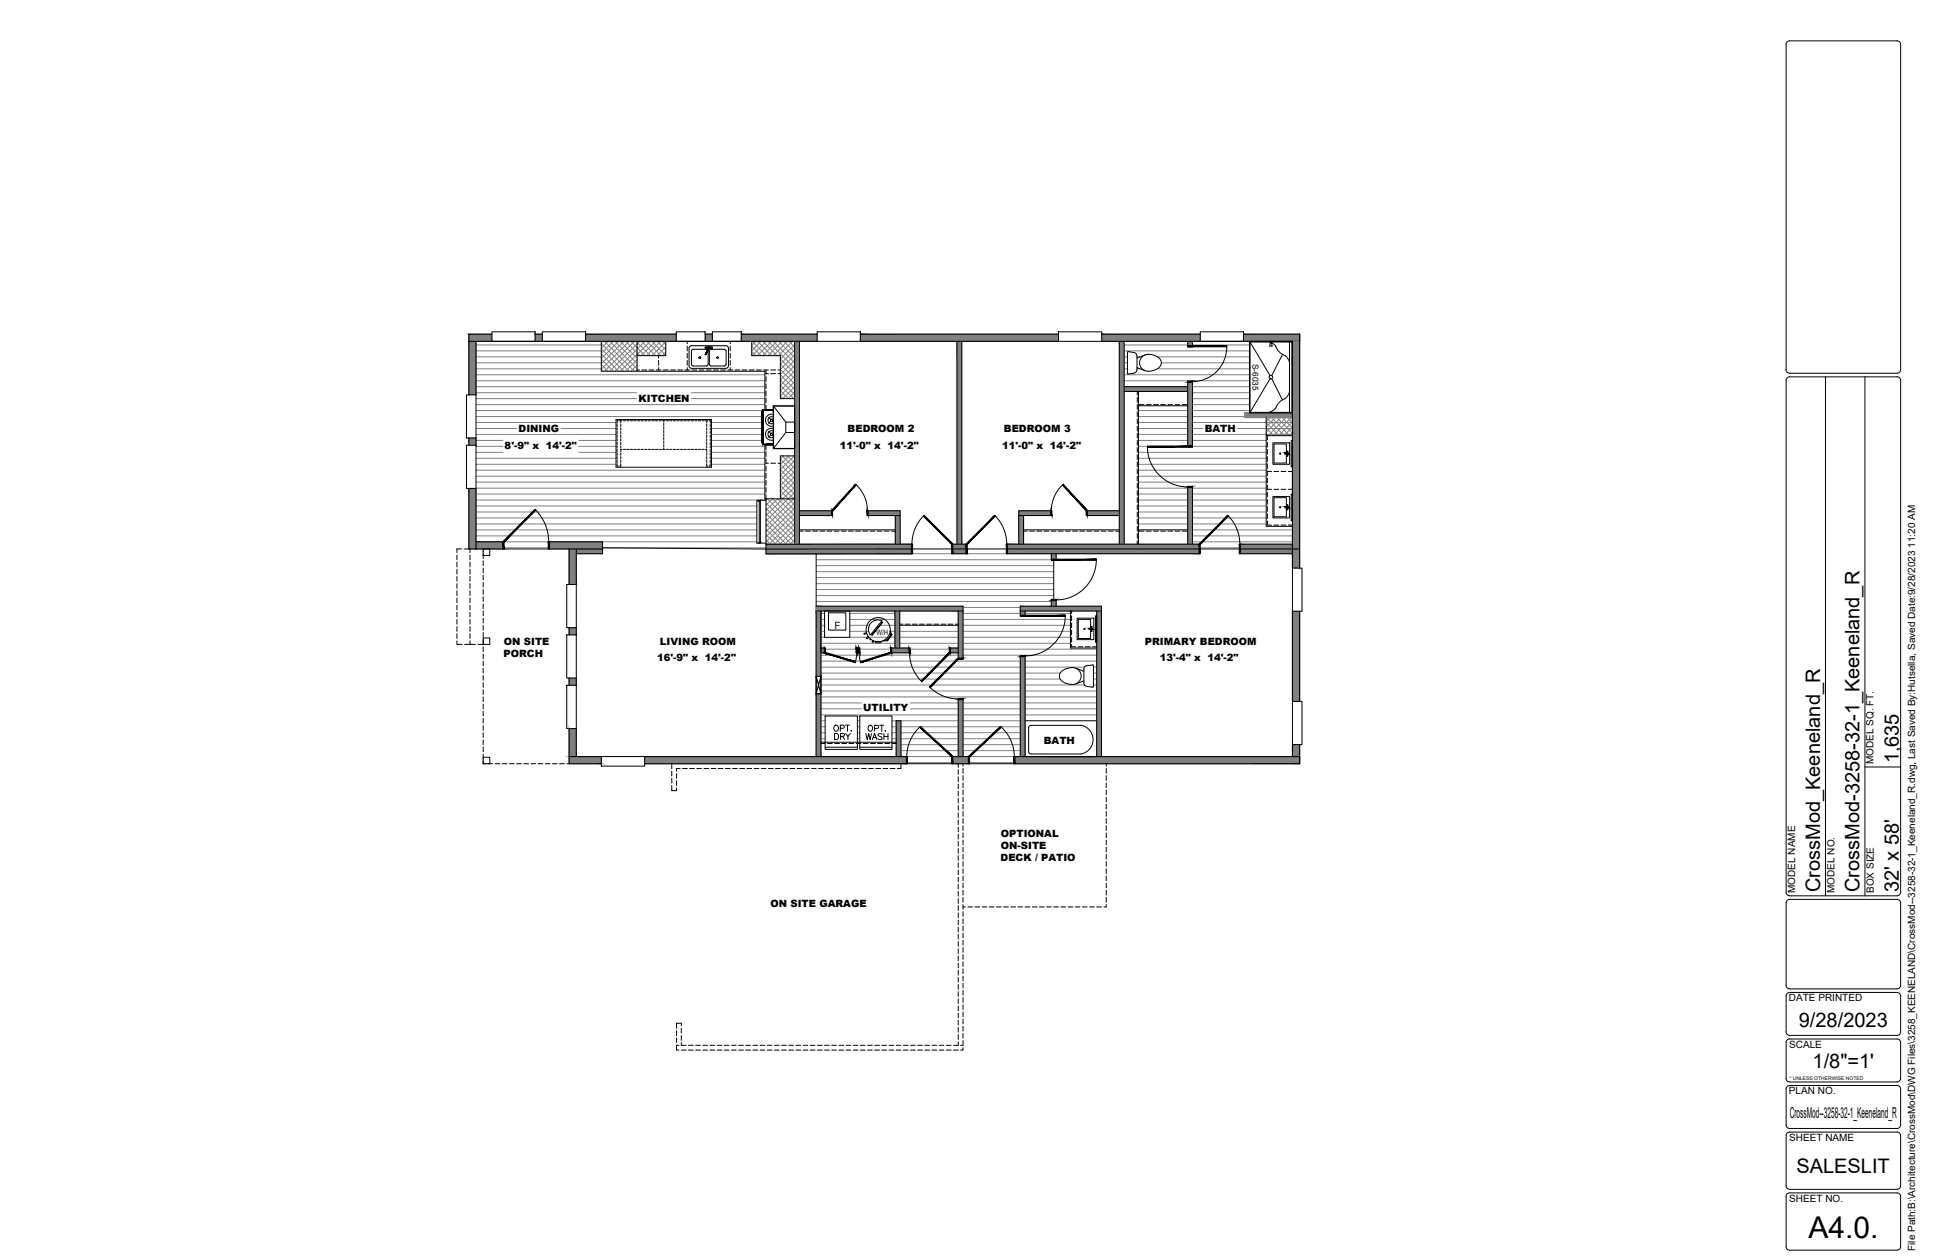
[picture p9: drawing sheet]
<svg xmlns="http://www.w3.org/2000/svg" width="432mm" height="279mm" viewBox="0 0 432 279" stroke-linecap="round" stroke-linejoin="round" font-family="sans-serif">
<!-- layer: CAB -->
<g fill="none" stroke="#000" stroke-width=".22">
<path d="M133.3 75.7v6.6h7.9v-6.6M146 78.9v.5M146 79.9v1.1M147.6 75.7v3.2h-6.4M152.3 75.7v.5M152.3 76.8v1M152.3 78.3v1.1M152.3 79.9v1.1M161.9 75.7v.5M161.9 76.8v1M161.9 78.3v1.1M161.9 79.9v1.1"/>
<path d="M166.6 75.7v3.2h6.4v9.5h3.1M136.5 93h21.2v10.6h-21.2zM136.8 94.1v.5M136.8 94.9v.5M136.8 95.7v.5M136.8 96.5v.5M136.8 97.3v.5M136.8 98.1v.5M136.8 98.8v.6M136.8 99.7v.5M137.1 93.3h-.3v.5M137.3 93.3h.6"/>
<path d="M137.6 93.3v.5M137.6 94.1v.5M137.6 94.9v.5M137.6 95.7v.5M137.6 96.5v.5M137.6 97.3v.5M137.6 98.1v.5M137.6 98.8v.6M137.9 99.7h-.3v.5M138.1 99.7h.6M138.1 93.3h.6M138.9 99.7h.5"/>
<path d="M138.9 93.3h.5M139.7 99.7h.6M139.7 93.3h.6M140.5 99.7h.5M140.5 93.3h.5M141.2 82.3h28.3v8.5h1.9M141.2 82h.6M141.3 99.7h.5M141.3 93.3h.5M142.1 99.7h.5M142.1 93.3h.5M142.3 82h1"/>
<path d="M142.9 99.7h.5M142.9 93.3h.5M143.7 99.7h.5M143.7 93.3h.5M143.9 82h1M144.5 99.7h.5M144.5 93.3h.5M145.3 99.7h.5M145.3 93.3h.5M145.5 82h1M146 81.5v.5M146.1 99.7h.5"/>
<path d="M146.1 93.3h.5M146.9 99.7h.5M146.9 93.3h.5M147 82h1.1M147.1 93.3v.3M147.1 93.8v.6M147.1 94.6v.5M147.1 95.4v.5M147.1 96.2v.5M147.1 97v.5M147.1 97.8v.5M147.1 98.6v.5"/>
<path d="M147.1 99.4v.3M147.7 99.7h.5M147.7 93.3h.5M148.4 99.7h.6M148.4 93.3h.6M148.6 82h1.1M149.2 99.7h.6M149.2 93.3h.6M150 99.7h.6M150 93.3h.6M150.2 82h1.1M150.8 99.7h.6"/>
<path d="M150.8 93.3h.6M151.6 99.7h.5M151.6 93.3h.5M151.8 82h1.1M152.3 81.5v.5M152.4 99.7h.6M152.4 93.3h.6M153.2 99.7h.5M153.2 93.3h.5M153.4 82h1.1M154 99.7h.5M154 93.3h.5"/>
<path d="M154.8 99.7h.5M154.8 93.3h.5M155 82h1M155.6 99.7h.5M155.6 93.3h.5M156.4 99.7h.3v.5M156.4 93.3h.3M156.6 82h1M156.7 94.1v.5M156.7 94.9v.5M156.7 95.7v.5M156.7 96.5v.5"/>
<path d="M156.7 97.3v.5M156.7 98.1v.5M156.7 98.8v.6M156.9 93.3h-.2v.5M157.2 93.3h.2v.5M157.4 94.1v.5M157.4 94.9v.5M157.4 95.7v.5M157.4 96.5v.5M157.4 97.3v.5M157.4 98.1v.5M157.4 98.8v.6"/>
<path d="M157.4 99.7v.5M158.2 82h1M159.7 82h1.1M161.3 82h1.1M161.9 81.5v.5M162.9 82h1.1M164.5 82h1.1M166.1 82h1.1M167.7 82h1M169.3 82h1M169.8 82.8h.5M169.8 82v1"/>
<path d="M169.8 83.5v1.1M169.8 85.1v1.1M169.8 86.7v1.1M169.8 88.3v1M169.8 89.9v.9M169.8 98.7v1M170.9 82h1M170.9 82.8h1M171.4 98.7h-1.9v11.9h6.6M172.4 82h.6M172.4 82.8h.6M252.1 86.8v.8"/>
<path d="M252.1 88.1v1.1M252.1 89.7v1.1M252.1 91.3v1.1M252.1 92.9v1.1M252.1 94.5v1M252.1 96.1v1M252.1 97.7v1M252.1 99.3v1M252.3 86.8v33.9M252.3 90h11M252.3 89.7h1.3M254.1 89.7h1.1"/>
<path d="M255.7 89.7h1.1M257.3 89.7h1M258.9 89.7h1M260.5 89.7h1M262 89.7h1.3M280.7 92.6v4h5.8M280.7 96.6v20.1h5.8M280.9 96.6v.9M280.9 98.1v1M280.9 99.7v1M136.8 100.4v.6M136.8 101.2v.6"/>
<path d="M136.8 102v.6M136.8 102.8v.6h.3M137.6 100.4v.6M137.6 101.2v.6M137.6 102v.6M137.6 102.8v.6h-.3M156.7 102.8v.6h.2M156.7 100.4v.6M156.7 101.2v.6M156.7 102v.6M157.4 102.8v.6h-.2M157.4 100.4v.6"/>
<path d="M157.4 101.2v.6M157.4 102v.6M169.8 100.2v1M169.8 101.8v1M169.8 103.4v1M169.8 104.9v1.1M169.8 106.5v1.1M169.8 108.1v1.1M169.8 109.7v11M169.8 102.7h.5M170.9 102.7h1M172.4 102.7h.6"/>
<path d="M176.1 101.1h-3.1v9.5M177.2 117.5h21.3M177.2 117.8h.8M178.6 117.8h1M180.1 117.8h1.1M181.7 117.8h1.1M183.3 117.8h1.1M184.9 117.8h1.1M186.5 117.8h1.1M188.1 117.8h1M189.7 117.8h1M191.3 117.8h1"/>
<path d="M192.8 117.8h1.1M194.4 117.8h1.1M196 117.8h1.1M197.6 117.8h.9M226.9 117.5h21.2M226.9 117.8h.8M228.2 117.8h1.1M229.8 117.8h1.1M231.4 117.8h1.1M233 117.8h1.1M234.6 117.8h1M236.2 117.8h1"/>
<path d="M237.8 117.8h1M239.4 117.8h1M240.9 117.8h1.1M242.5 117.8h1.1M244.1 117.8h1.1M245.7 117.8h1.1M247.3 117.8h.8M252.1 100.8v1.1M252.1 102.4v1.1M252.1 104v1.1M252.1 105.6v1.1M252.1 107.2v1"/>
<path d="M252.1 108.8v1M252.1 110.4v1M252.1 112v1M252.1 113.5v1.1M252.1 115.1v1.1M252.1 116.7v1.1M252.1 118.3v1.1M252.1 119.9v.8M252.3 117.5h11M252.3 117.8h1.3M254.1 117.8h1.1M255.7 117.8h1.1"/>
<path d="M257.3 117.8h1M258.9 117.8h1M260.5 117.8h1M262 117.8h1.3M280.9 115.5v.9h1M280.9 104.5h1M280.9 101.2v1.1M280.9 102.8v1.1M280.9 104.4v1.1M280.9 106v1.1M280.9 107.6v1M280.9 109.2v1"/>
<path d="M280.9 110.8v1M280.9 112.4v1M280.9 113.9v1.1M280.9 108.5h1M282.4 104.5h1M282.4 116.4h1M282.4 108.5h1M284 104.5h1M284 116.4h1M284 108.5h1M285.6 104.5h.9M285.6 116.4h.9"/>
<path d="M285.6 108.5h.9M101.3 123.1v1M101.3 124.7v1M101.3 126.2v1.1M101.3 127.8v1.1M101.3 129.4v1.1M101.3 131v1.1M101.3 132.6v1M101.3 134.2v1M101.3 135.8v1M101.3 137.4v1M101.3 138.9v1.1"/>
<path d="M102.3 121.7h-1v.8M102.9 121.7h1M104.2 121.7v.8M104.2 123.1v1M104.2 124.7v1M104.2 126.2v1.1M104.2 127.8v1.1M104.2 129.4v1.1M104.2 131v1.1M104.2 132.6v1M104.2 134.2v1M104.2 135.8v1"/>
<path d="M104.2 137.4v1M104.2 138.9v1.1M107.1 121.7h1.5v1.5h-1.5zM107.1 121.7v.6M107.1 122.8v1M107.1 124.4v1M107.1 126v1M107.1 127.6v1M107.1 129.1v1.1M107.1 130.7v1.1M107.1 132.3v1.1M107.1 133.9v1.1"/>
<path d="M107.1 135.5v1M107.1 137.1v1M107.1 138.7v1M111.6 121.7h10M199.4 138.7h13M199.4 138.4h.7M200.6 138.4h1.1M202.2 138.4h1.1M203.8 138.4h1.1M205.4 138.4h1.1M207 138.4h1M208.6 138.4h1"/>
<path d="M210.2 138.4h1M211.8 138.4h.6M237.3 135.5v8.2h5.8M237.5 135.5v.5M237.5 136.5v1.1M237.5 138.1v1.1M237.5 139.7v1.1M101.3 142.1v.8h1.2M101.3 140.5v1.1M103 142.9h1.2M104.2 142.1v.8h1.2M104.2 140.5v1.1"/>
<path d="M105.9 142.9h1.2M107.1 141.5h1.5v1.4h-1.5zM107.1 140.3v1M107.1 141.8v1.1M107.1 143.4v1.1M107.1 145v1.1M107.1 146.6v1.1M107.1 148.2v1M107.1 149.8v1M107.1 151.4v1M107.1 153v1M107.1 154.5v1.1"/>
<path d="M107.1 156.1v1.1M107.1 157.7v1.1M107.1 159.3v1.1M237.5 142.9v.5h1M237.5 141.3v1.1M239 143.4h1.1M240.6 143.4h1M242.2 143.4h.9M107.1 168.8v.6v-1.5h1.5v1.5h-1.5h.5M107.1 160.9v1M107.1 162.5v1M107.1 164.1v1"/>
<path d="M107.1 165.7v1M107.1 167.2v1.1M108.2 169.4h1M109.7 169.4h1.1M111.3 169.4h1.1M112.9 169.4h1.1M114.5 169.4h1.1M116.1 169.4h1.1M117.7 169.4h1M119.3 169.4h1M120.9 169.4h1M122.4 169.4h1.1"/>
<path d="M124 169.4h1.1M125.6 169.4h.6M148.9 174.2v1.1h1.1v-.6M148.9 169.4v1.1M148.9 171v1.1M148.9 172.6v1.1M150 171.5v1.1M150 173.1v1.1M150.7 170.4h-.7v.6M151.3 170.4h1M152.9 170.4h1M154.5 170.4h1"/>
<path d="M156 170.4h1.1M157.6 170.4h1.1M159.2 170.4h1.1M160.8 170.4h1.1M162.4 170.4h1M164 170.4h1M165.6 170.4h1M167.2 170.4h1M168.7 170.4h1.1M170.3 170.4h1.1M171.9 170.4h1.1M173.5 170.4h1.1"/>
<path d="M175.1 170.4h1M176.7 170.4h1M178.3 170.4h1M179.9 170.4h1M181.4 170.4h1.1M182 164.6h16.6M182 164.9h.9M183 170.4h1.1M184.6 170.4h1.1M186.2 170.4h1.1M187.8 170.4h1M189.4 170.4h1"/>
<path d="M191 170.4h1M192.6 170.4h1M194.1 170.4h1.1M195.7 170.4h1.1M197.3 170.4h1.1M199.7 169.4v1h-.8M201 169.4h10.1M212.4 169.4v.8M212.4 170.7v1M212.4 172.3v1M212.4 173.9v1M212.4 175.5v1"/>
<path d="M212.4 177v1.1M212.4 178.6v1.1M213.5 169.4v.5M213.5 170.4v1.1M213.5 172v1.1M213.5 173.6v1M213.5 175.2v1M213.5 176.8v1M213.5 178.4v1M213.5 179.9v1.1M214.8 169.4h10M245.2 169.4v.5"/>
<path d="M245.2 170.4v1.1M245.2 172v1.1M245.2 173.6v1M245.2 175.2v1M245.2 176.8v1M245.2 178.4v1M245.2 179.9v1.1M212.4 180.2v1.1M212.4 181.8v1.1M212.4 183.4v1M212.4 185v1M212.4 186.6v1"/>
<path d="M212.4 188.2v1M212.4 189.7v1.1M212.4 191.3v1.1M212.4 192.9v1.1M212.4 194.5v1.1M212.4 196.1v1M212.4 197.7v1M212.4 199.3v1M213.5 181.5v1.1M213.5 183.1v1.1M213.5 184.7v1.1M213.5 186.3v1"/>
<path d="M213.5 187.9v1M213.5 189.5v1M213.5 191.1v1M213.5 192.6v1.1M213.5 194.2v1.1M213.5 195.8v1.1M213.5 197.4v1.1M213.5 199v1M245.2 181.5v1.1M245.2 183.1v1.1M245.2 184.7v1.1M245.2 186.3v1"/>
<path d="M245.2 187.9v1M245.2 189.5v1M245.2 191.1v1M245.2 192.6v1.1M245.2 194.2v1.1M245.2 195.8v1.1M245.2 197.4v1.1M245.2 199v1M212.4 200.9v1M212.4 202.4v1.1M212.4 204v1.1M212.4 205.6v1.1"/>
<path d="M212.4 207.2v1.1M212.4 208.8v1M212.4 210.4v1M212.4 212v1M212.4 213.6v1M212.4 215.1v1.1M212.4 216.7v1.1M212.4 218.3v1.1M212.4 219.9v1.1M213.5 201.1h.5M213.5 200.6v1M213.5 202.2v1"/>
<path d="M213.5 203.8v1M213.5 205.3v1.1M213.5 206.9v1.1M213.5 208.5v1.1M213.5 210.1v1.1M213.5 211.7v1M213.5 213.3v1M213.5 214.9v1M213.5 216.5v1M213.5 218v1.1M213.5 219.6v1.1M214.5 201.1h1.1"/>
<path d="M216.1 201.1h1.1M217.7 201.1h1.1M219.3 201.1h1M220.9 201.1h1M222.5 201.1h1M224 201.1h1.1M225.6 201.1h1.1M227.2 201.1h1.1M228.8 201.1h1.1M230.4 201.1h1.1M232 201.1h1M233.6 201.1h1"/>
<path d="M235.2 201.1h1M236.7 201.1h1.1M238.3 201.1h1.1M239.9 201.1h1.1M241.5 201.1h1.1M243.1 201.1h1.1M245.2 200.6v.5h-.5M150 231.7v1.2h.5M150 228.6v1M150 230.1v1.1M150 231.8h.5M151 227.5v-.6h-1v1.1"/>
<path d="M151 232.9h1.1M151 228v1.1M151 229.6v1.1M151 231.2v.6h1.1M152.6 232.9h1.1M152.6 231.8h1.1M154.2 232.9h1.1M154.2 231.8h1.1M155.8 232.9h1M155.8 231.8h1M157.4 232.9h1M157.4 231.8h1"/>
<path d="M159 232.9h1M159 231.8h1M160.5 232.9h1.1M160.5 231.8h1.1M162.1 232.9h1.1M162.1 231.8h1.1M163.7 232.9h1.1M163.7 231.8h1.1M165.3 232.9h1.1M165.3 231.8h1.1M166.9 232.9h1.1M166.9 231.8h1.1"/>
<path d="M168.5 232.9h1M168.5 231.8h1M170.1 232.9h1M170.1 231.8h1M171.7 232.9h1M171.7 231.8h1M173.2 232.9h1.1M173.2 231.8h1.1M174.8 232.9h1.1M174.8 231.8h1.1M176.4 232.9h1.1M176.4 231.8h1.1"/>
<path d="M178 232.9h1.1M178 231.8h1.1M179.6 232.9h1.1M179.6 231.8h1.1M181.2 232.9h1M181.2 231.8h1M182.8 232.9h1M182.8 231.8h1M184.4 232.9h1M184.4 231.8h1M185.9 232.9h1.1M185.9 231.8h1.1"/>
<path d="M187.5 232.9h1.1M187.5 231.8h1.1M189.1 232.9h1.1M189.1 231.8h1.1M190.7 232.9h1.1M190.7 231.8h1.1M192.3 232.9h1.1M192.3 231.8h1.1M193.9 232.9h1M193.9 231.8h1M195.5 232.9h1M195.5 231.8h1"/>
<path d="M197.1 232.9h1M197.1 231.8h1M198.6 232.9h1.1M198.6 231.8h1.1M200.2 232.9h1.1M200.2 231.8h1.1M201.8 232.9h1.1M201.8 231.8h1.1M203.4 232.9h1.1M203.4 231.8h1.1M205 232.9h1.1M205 231.8h1.1"/>
<path d="M206.6 232.9h1M206.6 231.8h1M208.2 232.9h1M208.2 231.8h1M209.8 232.9h1M209.8 231.8h1M211.3 232.9h1.1M212.4 231v.8h-1.1M212.4 221.5v1M212.4 223.1v1M212.4 224.7v1M212.4 226.3v1"/>
<path d="M212.4 227.8v1.1M212.4 229.4v1.1M213.5 232.3v.6h-.6M213.5 221.2v1.1M213.5 222.8v1.1M213.5 224.4v1M213.5 226v1M213.5 227.6v1M213.5 229.2v1M213.5 230.7v1.1h-.6"/>
</g>
<!-- layer: SALESLIT -->
<g fill="#808080" stroke="#808080" stroke-width=".22">
<path d="M169.8 121.8l32.3-.1z"/>
<path d="M169.8 121.8h32.3v1z"/>
<path d="M169.8 120.7h32.3z"/>
<path d="M169.8 120.7h32.3v1z"/>
<path d="M198.5 114.3h1v6.4z"/>
<path d="M103.9 75.7l1.6 11.8v-11.8zM103.9 75.7l1.6 11.8h-1.6z"/>
<path d="M105.5 120.1l6.1 1.6v-1.6zM105.5 120.1l6.1 1.6h-6.1z"/>
<path d="M103.9 108.3l1.6 13.4v-13.4zM103.9 108.3l1.6 13.4h-1.6z"/>
<path d="M103.9 74.1l5.1 1.6v-1.6zM103.9 74.1l5.1 1.6h-5.1z"/>
<path d="M118.6 74.1l1.6 1.6v-1.6zM118.6 74.1l1.6 1.6h-1.6z"/>
<path d="M129.8 74.1l20.1 1.6v-1.6zM129.8 74.1l20.1 1.6h-20.1z"/>
<path d="M156.3 74.1l1.6 1.6v-1.6zM156.3 74.1l1.6 1.6h-1.6z"/>
<path d="M164.3 74.1l16.8 1.6v-1.6zM164.3 74.1l16.8 1.6h-16.8z"/>
<path d="M190.7 74.1l43.9 1.6v-1.6zM190.7 74.1l43.9 1.6h-43.9z"/>
<path d="M244.2 74.1l21.8 1.6v-1.6zM244.2 74.1l21.8 1.6h-21.8z"/>
<path d="M275.6 74.1l12.5 1.6v-1.6zM275.6 74.1l12.5 1.6h-12.5z"/>
<path d="M176.1 75.7l1.1 45v-45zM176.1 75.7l1.1 45h-1.1z"/>
<path d="M212.1 75.7l1.1 45v-45zM212.1 75.7l1.1 45h-1.1z"/>
<path d="M263.3 75.7l1 1.1v-1.1zM263.3 75.7l1 1.1h-1z"/>
<path d="M248.1 75.7l1.1 45v-45zM248.1 75.7l1.1 45h-1.1z"/>
<path d="M286.5 75.7l1.6 15.9v-15.9zM286.5 75.7l1.6 15.9h-1.6z"/>
<path d="M286.5 91.6l1.6 30.1v-30.1zM286.5 91.6l1.6 30.1h-1.6z"/>
<path d="M286.5 121.7l1.6 4.3v-4.3zM286.5 121.7l1.6 4.3h-1.6z"/>
<path d="M275.9 91.6l10.6 1v-1zM275.9 91.6l10.6 1h-10.6z"/>
<path d="M274.8 120.7l11.7 1v-1zM274.8 120.7l11.7 1h-11.7z"/>
<path d="M126.2 161.6l1.5 6.2v-6.2zM126.2 161.6l1.5 6.2h-1.5z"/>
<path d="M127.7 121.7l5.9 1.1v-1.1zM127.7 121.7l5.9 1.1h-5.9z"/>
<path d="M126.2 121.7l1.5 7.9v-7.9zM126.2 121.7l1.5 7.9h-1.5z"/>
<path d="M121.6 120.1l12 1.6v-1.6zM121.6 120.1l12 1.6h-12z"/>
<path d="M126.2 167.8l7.1 1.6v-1.6zM126.2 167.8l7.1 1.6h-7.1z"/>
<path d="M142.9 167.8l58.1 1.6v-1.6zM142.9 167.8l58.1 1.6h-58.1z"/>
<path d="M211.1 167.8l3.7 1.6v-1.6zM211.1 167.8l3.7 1.6h-3.7z"/>
<path d="M224.8 167.8l63.3 1.6v-1.6zM224.8 167.8l63.3 1.6h-63.3z"/>
<path d="M180.9 153.8l1.1 14v-14zM180.9 153.8l1.1 14h-1.1z"/>
<path d="M198.6 159.8l1.1 8v-8zM198.6 159.8l1.1 8h-1.1z"/>
<path d="M212.4 155l1.1 12.8v-12.8zM212.4 155l1.1 12.8h-1.1z"/>
<path d="M226.2 145.5l1 22.3v-22.3zM226.2 145.5l1 22.3h-1z"/>
<path d="M243.1 135.5l1.1 32.3v-32.3zM243.1 135.5l1.1 32.3h-1.1z"/>
<path d="M286.5 165.1l1.6 2.7v-2.7zM286.5 165.1l1.6 2.7h-1.6z"/>
<path d="M286.5 135.6l1.6 19.9v-19.9zM286.5 135.6l1.6 19.9h-1.6z"/>
<path d="M274.8 121.7l11.7 1.1v-1.1zM274.8 121.7l11.7 1.1h-11.7z"/>
<path d="M169.8 121.8v1h32.3zM169.8 122.8h32.3z"/>
<path d="M169.8 120.7v1h32.3zM169.8 121.7h32.3z"/>
<path d="M177.2 113.3l7.2 1v-1zM177.2 113.3l7.2 1h-7.2z"/>
<path d="M240.9 113.3l7.2 1v-1zM240.9 113.3l7.2 1h-7.2z"/>
<path d="M249.2 85.7l14.1 1.1v-1.1zM249.2 85.7l14.1 1.1h-14.1z"/>
<path d="M211.1 120.7l3.1 1v-1zM211.1 120.7l3.1 1h-3.1zM211.1 121.7l3.1 1.1v-1.1zM211.1 121.7l3.1 1.1h-3.1z"/>
<path d="M223.2 120.7l42.7 1v-1zM223.2 120.7l42.7 1h-42.7zM223.2 121.7l42.7 1.1v-1.1zM223.2 121.7l42.7 1.1h-42.7z"/>
<path d="M198.5 120.7h1zM198.5 114.3l1 6.4h-1z"/>
<path d="M192.3 113.3l7.2 1v-1zM192.3 113.3l7.2 1h-7.2z"/>
<path d="M225.8 114.3l1.1 6.4v-6.4zM225.8 114.3l1.1 6.4h-1.1z"/>
<path d="M263.3 108l1 12.7v-12.7zM263.3 108l1 12.7h-1z"/>
<path d="M233 133.1l1.1 1.3v-1.3zM233 133.1l1.1 1.3h-1.1z"/>
<path d="M226.2 134.4l18 1.1v-1.1zM226.2 134.4l18 1.1h-18z"/>
<path d="M226.2 135.5l1 1v-1zM226.2 135.5l1 1h-1z"/>
<path d="M233 122.8l1.1 1.3v-1.3zM233 122.8l1.1 1.3h-1.1z"/>
<path d="M225.8 113.3l7.2 1v-1zM225.8 113.3l7.2 1h-7.2z"/>
<path d="M263.3 84.6l1 14.5v-14.5zM263.3 84.6l1 14.5h-1z"/>
<path d="M103.9 97.1l1.6 1.6v-1.6zM103.9 97.1l1.6 1.6h-1.6z"/>
<path d="M180.9 135.5l1.1 14.5v-14.5zM180.9 135.5l1.1 14.5h-1.1z"/>
<path d="M182 143.7l.8 .8v-.8zM182 143.7l.8 .8h-.8z"/>
<path d="M182 144.5l.8 .3v-.3zM182 144.5l.8 .3h-.8z"/>
<path d="M180.9 134.4l32.6 1.1v-1.1zM180.9 134.4l32.6 1.1h-32.6z"/>
<path d="M212.4 135.5l1.1 10.6v-10.6zM212.4 135.5l1.1 10.6h-1.1z"/>
<path d="M198.4 135.5l1 8.2v-8.2zM198.4 135.5l1 8.2h-1z"/>
<path d="M210.5 143.7l1.9 1.1v-1.1zM210.5 143.7l1.9 1.1h-1.9z"/>
<path d="M197.5 143.7l4.1 1.1v-1.1zM197.5 143.7l4.1 1.1h-4.1z"/>
<path d="M126.2 150.4l1.5 1.6v-1.6zM126.2 150.4l1.5 1.6h-1.5z"/>
<path d="M126.2 139.2l1.5 1.6v-1.6zM126.2 139.2l1.5 1.6h-1.5z"/>
<path d="M189.9 143.7l.5 1.1v-1.1zM189.9 143.7l.5 1.1h-.5z"/>
</g>
<g fill="none" stroke="#808080" stroke-width=".22">
<path d="M105.5 76.5h27.8M105.5 77.8h27.8M105.5 79.1h27.8M133.3 79.7l2.6 2.6M133.3 78.5l3.8 3.8M133.3 77.3l5 5M133.3 76.2l6.1 6.1M133.6 75.7l-.3 .3M134 75.7l6.6 6.6M134.8 75.7l-1.5 1.5M135.2 75.7l6 6.1M136 75.7l-2.7 2.7"/>
<path d="M136.3 75.7l4.9 4.9M137.1 75.7l-3.8 3.8M137.5 75.7l3.7 3.7M138.3 75.7l-5 5M138.7 75.7l3.2 3.2M139.5 75.7l-6.2 6.2M139.8 75.7l3.2 3.2M140.6 75.7l-6.6 6.6M141 75.7l3.2 3.2M141.2 79.8l-2.5 2.5M141.8 75.7l-6.6 6.6M142.2 75.7l3.2 3.2"/>
<path d="M143 75.7l-6.6 6.6M143.4 75.7l3.1 3.2M144.1 75.7l-6.6 6.6M144.5 75.7l3.1 3.1M145.3 75.7l-3.2 3.2M145.7 75.7l1.9 1.9M146.5 75.7l-3.2 3.2M146.9 75.7l.7 .7M147.6 75.8l-3.1 3.1M147.6 76.9l-2 2M147.6 78.1l-.8 .8M166.6 77.9l1 1"/>
<path d="M166.6 76.8l2.1 2.1M166.7 75.7l3.2 3.2M167.5 75.7l-.9 .9M167.9 75.7l3.2 3.2M168.7 75.7l-2.1 2.1M169.1 75.7l3.2 3.2M169.9 75.7l-3.2 3.2M170.2 75.7l5.9 5.9M171 75.7l-3.1 3.2M171.4 75.7l4.7 4.7M172.2 75.7l-3.2 3.2M172.6 75.7l3.5 3.6"/>
<path d="M173.4 75.7l-3.2 3.2M173.8 75.7l2.3 2.4M174.5 75.7l-3.1 3.2M174.9 75.7l1.2 1.2M175.7 75.7l-3.2 3.2M176.1 75.7v.1M176.1 76.4l-3.1 3.2 3.1 3.2M176.1 77.6l-3.1 3.2 3.1 3.1M176.1 78.8l-3.1 3.1 3.1 3.2M176.1 79.9l-3.1 3.2 3.1 3.2M249.2 76.5h14.1M249.2 77.8h27.8"/>
<path d="M249.2 79.1h.7M252 79.1h.7M256.6 79.1h20.4M264.3 76.5h12.7M105.5 80.5h27.8M105.5 81.8h27.8M105.5 83.1h64M105.5 84.4h64M105.5 85.7h64M105.5 87.1h35.6M105.5 88.4h35.6M105.5 89.7h64"/>
<path d="M105.5 91h63.6M105.5 92.4h63.6M105.5 93.7h31M105.5 95h9M105.5 96.3h31M105.5 97.7h6M105.5 99h6M124.4 95h12.1M128.3 97.7h8.2M128.3 99h8.2M133.3 82l.3 .3M133.3 80.8l1.5 1.5"/>
<path d="M141.2 80.9l-1.3 1.4M141.2 82.1l-.2 .2M153.3 87.1h16.2M153.3 88.4h16.2M157.7 93.7h11.4M157.7 95h11.4M157.7 96.3h11.4M157.7 97.7h11.4M157.7 99h11.8M176.1 81.1l-3.1 3.2 3.1 3.2M176.1 82.3l-3.1 3.1 2.9 3M176.1 83.4l-3.1 3.2 1.8 1.8 1.3-1.4"/>
<path d="M176.1 84.6l-3.1 3.2 .6 .6 2.5-2.6M176.1 88.1l-.2 .3M249.2 80.5h.7M249.2 81.8h.7M249.2 83.1h27.8M249.2 84.4h27.8M252 81.8h.7M252.3 91h11M252.3 92.4h11M252.3 93.7h11M252.3 95h11M252.3 96.3h11"/>
<path d="M252.3 97.7h11M252.3 99h11M256.6 81.8h20.4M257.5 80.5h19.5M264.3 85.7h12.7M264.3 87.1h12.7M264.3 88.4h12.7M264.3 89.7h12.7M264.3 91h12.7M264.3 92.4h22.2M264.3 95h2.3M264.3 96.3h22.2"/>
<path d="M264.3 97.7h16.4M264.3 99h16.4M274.3 95h12.2M280.7 96.1l.5 .5M280.7 94.9l1.6 1.7M280.7 93.7l2.8 2.9M280.7 92.6l4 4M281.6 92.6l-.9 .9M281.9 92.6l4 4M282.7 92.6l-2 2.1M283.1 92.6l3.4 3.5M283.9 92.6l-3.2 3.3"/>
<path d="M284.2 92.6l2.3 2.3M285.1 92.6l-4 4M285.4 92.6l1.1 1.1h-22.2M286.2 92.6l-3.9 4M286.5 93.6l-3.1 3M286.5 94.7l-1.9 1.9M286.5 95.9l-.7 .7M105.5 100.3h6M105.5 101.6h31M105.5 103h31M105.5 104.3h64M105.5 105.6h64"/>
<path d="M105.5 106.9h64M105.5 108.2h64M105.5 109.6h64M105.5 110.9h64.3M105.5 112.2h62.3M105.5 113.5h62.3M105.5 114.9h62.3M105.5 116.2h62.3M105.5 117.5h62.3M105.5 118.8h62.3M128.3 100.3h8.2M157.7 100.3h11.8"/>
<path d="M157.7 101.6h11.8M157.7 103h11.8M169.8 119.7l1 1M169.8 118.5l2.2 2.2M169.8 117.3l3.3 3.4M169.8 116.2l4.5 4.5M169.8 115l5.7 5.7M169.8 113.9l6.3 6.3M169.8 112.7l6.3 6.3M169.8 111.5l6.3 6.4M170 110.6l-.2 .2M170.1 110.6l6 6.1"/>
<path d="M171.2 110.6l-1.4 1.4M171.3 110.6l4.8 4.9M172.4 110.6l-2.6 2.6M172.4 110.6l3.7 3.7M173 103l3.1 3.2M173.4 101.1l2.7 2.7M173.7 101.1l-.7 .7 3.1 3.2M174.6 101.1l1.5 1.6M174.9 101.1l-1.9 1.9M175.8 101.1l.3 .4M176 101.1l-3 3.1 3.1 3.1M176.1 102.2l-3.1 3.1 3.1 3.2"/>
<path d="M176.1 103.3l-3.1 3.2 3.1 3.2M176.1 104.5l-3.1 3.2 3.1 3.1M176.1 105.7l-3.1 3.1 3.1 3.2M176.1 106.8l-3.1 3.2 3.1 3.2M176.1 108l-6.3 6.3M176.1 109.2l-6.3 6.3M176.1 110.3l-6.3 6.4M176.1 111.5l-6.3 6.4M176.1 112.7l-6.3 6.3M176.1 113.8l-6.3 6.4M176.1 115l-5.6 5.7M176.1 116.2l-4.4 4.5"/>
<path d="M176.1 117.3l-3.3 3.4M176.1 118.5l-2.1 2.2M176.1 119.7l-.9 1M252.3 100.3h28.4M252.3 101.6h28.4M252.3 103h28.4M252.3 104.3h28.4M252.3 105.6h28.4M252.3 106.9h28.4M252.3 108.2h11M252.3 109.6h11M252.3 110.9h11"/>
<path d="M252.3 112.2h11M252.3 113.5h11M252.3 114.9h11M252.3 116.2h11M264.3 108.2h16.4M264.3 109.6h16.4M264.3 110.9h16.4M264.3 112.2h16.4M264.3 113.5h16.4M264.3 114.9h16.4M264.3 116.2h16.4M264.3 117.5h22.2"/>
<path d="M264.3 118.8h22.2M111.6 120.1h10M111.6 121.5h10M133.6 120.1h34.2M133.6 121.5h36.2M180.9 124.1h52.1M180.9 125.4h52.7M180.9 126.8h52.7M180.9 128.1h52.7M180.9 129.4h52.7M180.9 130.7h52.7M180.9 132.1h52.7"/>
<path d="M180.9 133.4h52.1M182 136h.8M182 137.4h.8M182 138.7h.8M182 140h.8M188.4 136h10M188.4 137.4h10M188.4 138.7h4.3M188.4 140h4.2M195.1 138.7h3.3M197.2 140h1.2M199.4 140h13"/>
<path d="M202.1 122.8h9M213.5 134.7h12.7M213.5 136h12.7M213.5 137.4h23.8M213.5 138.7h23.8M213.5 140h23.8M214.2 122.8h9M227.2 136h10.1M264.3 120.1h22.2M265.9 121.5h8.9M182 145.3h30.4M182 146.6h44.2"/>
<path d="M182 147.9h44.2M182 149.2h44.2M182 150.6h44.2M182 151.9h44.2M182 153.2h44.2M182 154.5h44.2M182 155.9h9M182 157.2h9M182 158.5h30.4M182 159.8h.9M182 141.3h.8M182 142.6h16.4"/>
<path d="M182.8 144h7.1M188.4 141.3h8.6M190.1 159.8h.5M190.4 144h7.1M197.3 141.3h1.1M197.7 159.8h.9M199.4 141.3h13M199.4 142.6h13M199.7 159.8h12.7M201.6 144h8.9M201.8 155.9h10.6M201.8 157.2h10.6"/>
<path d="M213.5 145.3h29.6M213.5 155.9h12.7M213.5 157.2h12.7M213.5 158.5h12.7M213.5 159.8h12.7M213.5 141.3h23.8M213.5 142.6h23.8M213.5 144h29.6M227.2 146.6h15.9M227.2 147.9h13.2M227.2 149.2h7.8M227.2 150.6h7.8"/>
<path d="M227.2 151.9h13.2M227.2 153.2h15.9M227.2 154.5h15.9M227.2 155.9h15.9M227.2 157.2h15.9M227.2 158.5h15.9M242.4 147.9h.7M242.4 149.2h.7M242.4 150.6h.7M242.4 151.9h.7M182 161.2h.9M182 162.5h.9"/>
<path d="M182 163.8h.9M199.7 161.2h12.7M199.7 162.5h12.7M199.7 163.8h12.7M199.7 165.1h12.7M199.7 166.5h12.7M201 167.8h10.1M201 169.1h10.1M213.5 161.2h12.7M213.5 162.5h12.7M213.5 163.8h12.7M213.5 165.1h12.7"/>
<path d="M213.5 166.5h12.7M214.8 167.8h10M214.8 169.1h10"/>
</g>
<!-- layer: FPEW -->
<g fill="none" stroke="#000" stroke-width=".25">
<path d="M103.9 75.7h77.2M105.5 75.7v11.8M109 74.1h-5.1v13.4M118.6 74.1h1.6M129.8 74.1h20.1M156.3 74.1h1.6M164.3 74.1h16.8M190.7 74.1h43.9M190.7 75.7h43.9M244.2 74.1h21.8M244.2 75.7h43.9M275.6 74.1h12.5v51.9"/>
<path d="M286.5 75.7v50.3M103.9 97.1v1.6M105.5 97.1v1.6M103.9 108.3v13.4h7.7M105.5 108.3v13.4M105.5 120.1h6.1M121.6 121.7h12M121.6 120.1h12M126.2 121.7v7.9M126.2 139.2v1.6M127.7 121.7v7.9M127.7 139.2v1.6"/>
<path d="M286.5 121.7h1.6M286.5 135.6v19.9M288.1 135.6v19.9M126.2 150.4v1.6M127.7 150.4v1.6M180.9 150h1.1v3.8h-1.1v-3.8l1.1 3.8h-1.1l1.1-3.8M126.2 161.6v7.8h7.1M126.2 167.8h7.1M127.7 161.6v6.2M142.9 169.4h58.1M142.9 167.8h58.1M211.1 169.4h3.7"/>
<path d="M211.1 167.8h3.7M224.8 167.8h63.3v1.6M224.8 169.4h63.3M232 167.8h10.4M286.5 165.1v2.7M288.1 165.1v4.3"/>
</g>
<!-- layer: IP -->
<g fill="none" stroke="#000" stroke-width=".22">
<path d="M176.1 75.7v45M177.2 75.7v45M212.1 75.7v45M213.2 75.7v45M248.1 75.7v45M249.2 75.7v45M263.3 75.7v1.1M264.3 75.7v1.1M249.2 86.8h14.1M249.2 85.7h14.1M263.3 84.6v14.5M264.3 84.6v14.5"/>
<path d="M177.2 114.3h7.2M177.2 113.3h7.2M192.3 113.3h7.2v7.4M192.3 114.3h7.2M198.5 114.3v6.4M225.8 114.3h7.2M226.9 114.3v6.4M233 113.3h-7.2v7.4M240.9 114.3h7.2M240.9 113.3h7.2M263.3 108v12.7M264.3 108v12.7"/>
<path d="M133.6 120.1v2.7h-5.9M180.9 135.5h32.6M182 135.5v32.3M198.4 135.4v8.3M199.4 135.4v8.3M202.1 120.7h-32.3v2.1h32.3M202.1 121.7l-32.3 .1M211.1 121.7h3.1M211.1 120.7h3.1M211.1 122.8h3.1M212.4 135.5v10.6h1.1v-11.7h-32.6v33.4M223.2 121.7h42.7"/>
<path d="M223.2 120.7h42.7M223.2 122.8h42.7M226.2 136.5v-2.1h18v33.4M226.2 135.5h18M227.2 135.5v1M233 122.8v1.3M233 133.1v1.3M234.1 122.8v1.3M234.1 133.1v1.3M243.1 135.5v32.3M274.8 121.7h11.7M274.8 120.7h11.7"/>
<path d="M274.8 122.8h11.7M182 143.7h.8M182 144.8h.8M189.9 143.7h.5M189.9 144.8h.5M197.4 143.7h4.2M197.5 144.8h4.1M210.5 143.7h1.9M210.5 144.8h1.9M226.2 145.5v22.3M227.2 145.5v22.3M198.6 167.8v-8h1.1v8"/>
<path d="M212.4 167.8v-12.8h1.1v12.8"/>
</g>
<!-- layer: DR -->
<g fill="none" stroke="#000" stroke-width=".22">
<path d="M109 73.6h9.6v2.1h-9.6zM120.2 73.6h9.6v2.1h-9.6zM149.9 73.6h6.4v2.1h-6.4zM157.9 73.6h6.4v2.1h-6.4zM181.1 73.6h9.6v2.1h-9.6zM234.6 73.6h9.6v2.1h-9.6zM266 73.6h9.6v2.1h-9.6zM271.9 76.8a7.7 7.7 0 0 1-7.6 7.8M103.4 98.7h2.1v9.6h-2.1zM103.4 87.5h2.1v9.6h-2.1zM254.3 99a8.9 8.9 0 0 0 9 9M118.7 113a10 10 0 0 1 2.9 7.1"/>
<path d="M189.7 107.5a7.9 7.9 0 0 1 2.6 5.8M204.8 114.4a8.9 8.9 0 0 0-2.7 6.3M220.5 114.4a8.9 8.9 0 0 1 2.7 6.3M235.6 107.5a7.9 7.9 0 0 0-2.6 5.8M272.2 114.4a8.9 8.9 0 0 1 2.6 6.3M125.6 129.6h2.1v9.6h-2.1zM236.1 136.5a8.9 8.9 0 0 1-8.9 9M243 124.1a8.9 8.9 0 0 1-8.9 8.9M286.5 126h2.1v9.6h-2.1zM125.6 152h2.1v9.6h-2.1zM125.6 140.8h2.1v9.6h-2.1zM189.9 144.7l-.3 2.1"/>
<path d="M190.4 144.7l.3 2.1M201.6 144.7a8.9 8.9 0 0 0 2.6 6.4M206.1 152.4a8.9 8.9 0 0 0 6.3 2.6M286.5 155.5h2.1v9.6h-2.1zM133.3 167.8h9.6v2.1h-9.6zM203.9 161.2a8.9 8.9 0 0 0-2.9 6.6M221.9 161.2a8.9 8.9 0 0 1 2.9 6.6"/>
</g>
<g fill="#000" stroke="#000" stroke-width=".22">
<path d="M263.3 76.9h8.6v-.3zM263.3 76.6h8.6l-8.6 .3z"/>
<path d="M254.3 98.9v.3l10-.3zM254.3 99.2l10-.3v.3z"/>
<path d="M263.3 84.5v.3l1-.3zM263.3 84.8l1-.3v.3z"/>
<path d="M118.6 112.9l-6.9 7.3 7.1-7.1zM111.5 120.1l7.1-7.2-6.9 7.3z"/>
<path d="M184.3 113.3v1h.3zM184.3 113.3h.3v1z"/>
<path d="M189.7 107.4l-5.2 6 5.3-5.9zM189.7 107.4l-5.2 6-.2-.2z"/>
<path d="M192.2 113.3v1h.2zM192.2 113.3h.2v1z"/>
<path d="M204.7 114.4l6.5 6.2-6.3-6.3zM204.7 114.4l6.5 6.2-.2 .2z"/>
<path d="M220.5 114.3l-6.1 6.5 6.3-6.4zM220.5 114.3l-6.1 6.5-.2-.2z"/>
<path d="M232.9 113.3v1h.3zM232.9 113.3h.3v1z"/>
<path d="M235.5 107.5l5.5 5.7-5.3-5.8zM235.5 107.5l5.5 5.7-.2 .2z"/>
<path d="M240.8 113.3v1h.2zM240.8 113.3h.2v1z"/>
<path d="M263.3 108.1h1v-.3zM263.3 107.8h1l-1 .3z"/>
<path d="M272.1 114.3l-6.1 6.5 6.3-6.4zM265.8 120.6l6.3-6.3-6.1 6.5z"/>
<path d="M111.5 120.1v1.6h.2zM111.5 120.1h.2v1.6z"/>
<path d="M121.5 120.1v1.6h.3zM121.5 120.1h.3v1.6z"/>
<path d="M202 120.7v2.1h.3zM202 120.7h.3v2.1z"/>
<path d="M210.9 120.7v2.1h.3zM210.9 120.7h.3v2.1z"/>
<path d="M214.1 120.7v2.1h.3zM214.1 120.7h.3v2.1z"/>
<path d="M223.1 120.7v2.1h.2zM223.1 120.7h.2v2.1z"/>
<path d="M233 132.9v.3l1.1-.3zM233 133.2l1.1-.3v.3z"/>
<path d="M226.2 136.7h10v-.3zM226.2 136.4h10l-10 .3z"/>
<path d="M233 124.2h10v-.2zM233 124h10l-10 .2z"/>
<path d="M265.8 120.7v2.1h.2zM265.8 120.7h.2v2.1z"/>
<path d="M274.7 120.7v2.1h.3zM274.7 120.7h.3v2.1z"/>
<path d="M182.7 144.8l6.9 2.2 .1-.3zM182.7 144.8l.3-.1 6.7 2zM182.7 143.7v1.1l.3-.1zM182.7 143.7h.3v1z"/>
<path d="M189.8 143.7l.3 1.1v-1.1zM189.8 143.7l.3 1.1h-.3z"/>
<path d="M189.8 143.7l.3 1.1v-1.1zM189.8 143.7l.3 1.1h-.3z"/>
<path d="M190.3 143.7l.3 1.1v-1.1zM190.3 143.7l.3 1.1h-.3z"/>
<path d="M190.3 143.7l.3 1.1v-1.1zM190.3 143.7l.3 1.1h-.3z"/>
<path d="M190.7 146.7l.1 .3 6.6-2.3zM190.8 147l6.6-2.3 .3 .1zM197.4 143.7v1l.3 .1zM197.4 143.7h.3v1.1z"/>
<path d="M201.5 143.7l.3 1.1v-1.1zM201.5 143.7l.3 1.1h-.3z"/>
<path d="M210.5 144.7l-6.3 6.3 .1 .2zM210.5 144.7l.2 .1-6.4 6.4z"/>
<path d="M206 152.3l.2 .2 6.1-6.5zM212.3 146l.2 .2-6.3 6.3z"/>
<path d="M210.4 143.7l.3 1.1v-1.1zM210.4 143.7l.3 1.1h-.3z"/>
<path d="M212.4 155.1h1.1v-.2zM212.4 154.9h1.1l-1.1 .2z"/>
<path d="M212.4 146.2h1.1v-.3zM212.4 145.9h1.1l-1.1 .3z"/>
<path d="M226.2 145.4v.2l1-.2zM226.2 145.6l1-.2v.2z"/>
<path d="M200.9 167.8v1.6h.3zM200.9 167.8h.3v1.6z"/>
<path d="M204.1 161.1l-.2 .2 7.3 6.4zM203.9 161.3l7.3 6.4-.2 .2z"/>
<path d="M210.9 167.8v1.6h.3zM210.9 167.8h.3v1.6z"/>
<path d="M214.7 167.8v1.6h.2zM214.7 167.8h.2v1.6z"/>
<path d="M214.9 167.9l7.1-6.6-.2-.2zM214.7 167.7l7.1-6.6-6.9 6.8z"/>
<path d="M224.7 167.8v1.6h.3zM224.7 167.8h.3v1.6z"/>
</g>
<!-- layer: APP -->
<g fill="none" stroke="#000" stroke-width=".22">
<path d="M152.8 76.9l.5-.2h7.9l.3 .5-.1 4.2-.4 .3-8-.1-.3-.5zM156.3 77l.1-.1h1.4l.1 .3M156.3 77.2l.1 .1h1.4l.1-.1M156.3 77v.2M157 77.8l-.4-.4-3.1 .1-.2 .3v3M157 77.9v2.9M157 77.2l-.7 1.4 .1 .1 .8-1.5M157.2 77.8l.4-.4 3.1 .1 .2 .3 .1 3M157.2 77.9v2.9M249.9 78.1l.2-.1 1.2 .2M249.9 78.1v4.7M251.3 78.2a.79 .79 0 0 1 .7 .7v3.1a.84 .84 0 0 1-.7 .8l-1.2 .1"/>
<path d="M253.2 79.1a2.96 2.96 0 0 1 4.2 .9 1.79 1.79 0 0 1-1.6 2.1 2.07 2.07 0 0 1-2.3-.1 2.07 2.07 0 0 1-.8-2.1zM253.8 78.7l-1.8 .7M277 75.7h9.5v15.9h-9.5zM277.1 75.8l4.4 7.5M281.3 75.8l.3 .1M281.6 76h.3l.1 .8h-.5zM281.6 75.8h-4.5v15.6h9.3v-15.6h-4.6M281.6 75.7h.2v.3h-.2zM281.9 76l.9 .9M282.8 76.9l.8 1.2 1.2 .7M284.3 78.6l-2.4 4.7M284.8 78.8l.1 .1"/>
<path d="M284.9 78.9l.6 .6 .3 .8M285.8 75.8v15.6M153.3 80.8l.4 .4h2.9l.4-.4M157.2 80.8l.4 .4h2.9l.4-.4M170.4 95.7l.5 .4M170.4 92.5l.5 .5M170.9 96.5l-.5 .5M170.9 93.4l-.5 .5M171.2 96.5l.2 .2M171.2 93.4l.2 .2M171.4 95a1.34 1.34 0 0 0-1.7 1.3 1.34 1.34 0 0 0 1.7 1.3M171.4 91.9a1.34 1.34 0 0 0-1.7 1.3 1.34 1.34 0 0 0 1.7 1.3"/>
<path d="M171.4 95.6a.79 .79 0 0 0-1.2 .7 .79 .79 0 0 0 1.2 .7M171.4 92.5a.79 .79 0 0 0-1.2 .7 .79 .79 0 0 0 1.2 .7M171.4 90h4.7v9.5h-4.7zM171.4 95.9l-.2 .2M171.4 92.8l-.2 .2M171.5 90.1v9.3l2.7-3.5M171.5 90.1h4.6M171.5 99.4h4.6M171.5 90.1l2.7 3.5M174.2 93.6h1.9v2.3h-1.9zM249.9 82.8l.2 .1M252 81.5l1.8 .7"/>
<path d="M281.5 84l-4.4 7.4M281.9 84l2.4 4.7M282.2 98.2h3.7v4.8h-3.7zM282.4 98.4h2.7v4.3h-2.7zM282.8 90.4l-.7 .7-.8 .3M284.9 88.3a3.5 3.5 0 0 0-2.1 2.1M285.8 86.9l-.3 .8-.6 .6M286.2 97.7h.3v5.8h-.3zM167.8 110.9h.5v9.5h-.5zM169.8 110.9h-1.2v9.5h1.2M282.2 110.1h3.7v4.8h-3.7zM282.4 110.4h2.7v4.2h-2.7z"/>
<path d="M286.2 109.6h.3v5.8h-.3zM182.8 135.5h5.6v5.8h-5.6zM183.6 135.9h3.9v3.8h-3.9zM195.5 137.6a2.11 2.11 0 0 0-2.5 .6 2.11 2.11 0 0 0-.1 2.6M195.5 137.6l-2.6 3.2M195.6 137.9l.1 .1-2.4 2.9-.1-.1zM197.4 139.8l.2 .8M197.4 139.9v.9M238.8 137.1h3.7v4.7h-3.7zM239 137.4h2.7v4.2h-2.7zM242.8 136.5h.3v5.9h-.3zM182.9 158.8h7.2v7.4h-7.2z"/>
<path d="M190.6 158.8h7.1v7.4h-7.1zM192.1 140.3l-.6 .1 .1 .2 .5-.1M192.4 141.1l-.4 .4 .2 .2 .4-.4M193.5 142l-.2 .4 .2 .1 .2-.4M194 142.2l.1 .3M195.3 142.5h-1.2M195.4 142.2l-.1 .3M196.5 142l-.8 .1M196.7 141.8l-.9 .3M197.6 140.6l.2 .1-1.1 1.5-.2-.2zM227.2 159.8h15.9M235.1 149.1a3.1 3.1 0 0 1 4-.5 1.92 1.92 0 0 1 .2 2.4 1.92 1.92 0 0 1-2.2 .7 2.1 2.1 0 0 1-2.2-2.2z"/>
<path d="M238.5 148.2l1.8 .7M240.2 151.4a.81 .81 0 0 0 .7 .8l1.3 .2 .2-.2M240.3 148.4v3M240.3 151l-1.8 .7M242.2 147.4l.2 .2M242.2 147.4l-1.3 .2a.79 .79 0 0 0-.7 .8M242.4 147.6v4.7M182.9 165.7h7.2M190.6 165.7h7.1M227.2 167.8h15.9M239.6 160.8a3.2 3.2 0 0 1 2.7 3.2 3.2 3.2 0 0 1-2.7 3.2h-11.1l-.4-.3-.1-.2M239.6 160.8l-11.3 .1-.3 .5v5.3"/>
<circle cx="155.1" cy="79.3" r=".2"/>
<circle cx="156.7" cy="77.1" r=".14"/>
<circle cx="157.5" cy="77.1" r=".14"/>
<circle cx="159.1" cy="79.3" r=".2"/>
<circle cx="171" cy="93.2" r=".24"/>
<circle cx="171" cy="96.3" r=".24"/>
<circle cx="281.7" cy="83.6" r=".39"/>
<circle cx="283.8" cy="112.5" r=".14"/>
<circle cx="283.8" cy="100.6" r=".14"/>
<circle cx="285.4" cy="100.1" r=".14"/>
<circle cx="285.4" cy="101" r=".14"/>
<circle cx="285.4" cy="112.9" r=".14"/>
<circle cx="285.4" cy="112" r=".14"/>
<circle cx="194.7" cy="139.6" r="2.68"/>
<circle cx="240.4" cy="139.5" r=".14"/>
<circle cx="242" cy="139" r=".14"/>
<circle cx="242" cy="139.9" r=".14"/>
<circle cx="192.9" cy="141.8" r=".1"/>
</g>
<!-- layer: SALESLIT -->
<path d="M133.6 121.5l36.2 .3M180.9 122.8v11.6M202.1 121.7h9M214.2 121.7h9M233.6 124.1v9M265.9 121.7h8.9" fill="none" stroke="#000" stroke-width=".22"/>
<!-- layer: APP -->
<g fill="#000" stroke="#000" stroke-width=".22">
<path d="M157 77.2l-.6 1.5-.1-.1zM157 77.2l-.6 1.5 .8-1.5z"/>
<path d="M157 77l-.1 .1h.2zM156.9 77.1h.2l-.1 .1zM157.1 77.1v.2z"/>
<path d="M157.1 77.1v.2l.1-.1zM157.1 77.1h.2l-.1 .1z"/>
<path d="M157.1 77.1h.2zM157.1 77h.1l-.1 .1zM157 77l.1 .1z"/>
<path d="M168.8 91.3v6.9h.2zM168.8 91.3h.2v6.9z"/>
<path d="M169.2 91h2.2v-.1zM169.1 90.9h2.3l-2.2 .1zM169.1 90.9l.1 7.5v-7.4zM169.1 90.9l.1 7.5-.1 .2zM169.2 98.4l-.1 .2 2.3-.2zM169.1 98.6l2.3-.2v.2z"/>
<path d="M168.3 111v.1l.3-.1zM168.3 111.1l.3-.1v.1z"/>
<path d="M284.8 112.4h.8v.2zM284.8 112.4v.2h.8z"/>
<path d="M284.8 100.4h.8v.3zM284.8 100.4v.3h.8z"/>
<path d="M168.3 120.2v.2l.3-.2zM168.3 120.4l.3-.2v.2z"/>
<path d="M241.4 139.3h.9v.3zM241.4 139.3v.3h.9z"/>
</g>
<!-- layer: BOR -->
<g fill="none" stroke="#000" stroke-width=".22">
<path d="M395.9 9.9a.79 .79 0 0 1 .8-.8h23.8a.79 .79 0 0 1 .8 .8v72.1a.79 .79 0 0 1-.8 .8h-23.8a.79 .79 0 0 1-.8-.8M395.9 9.9v72.1M395.9 84.3a.76 .76 0 0 1 .8-.7l23.8-.1a.79 .79 0 0 1 .8 .8v113.5a.79 .79 0 0 1-.8 .8M395.9 84.3v113.5M404.6 83.6v115M413.4 83.6v115M413.4 170.1h7.9M395.9 197.8a.79 .79 0 0 0 .8 .8M396.7 198.6h23.8M395.9 218.5a.83 .83 0 0 0 .8 .8h23.8a.79 .79 0 0 0 .8-.8M395.9 200.2a.79 .79 0 0 1 .8-.8h23.8a.79 .79 0 0 1 .8 .8v18.3M395.9 200.2v18.3"/>
<path d="M395.9 220.9a.79 .79 0 0 1 .8-.8h23.8a.79 .79 0 0 1 .8 .8v7.9a.79 .79 0 0 1-.8 .8h-23.8a.79 .79 0 0 1-.8-.8M395.9 239.1a.79 .79 0 0 0 .8 .8M395.9 220.9v7.9M395.9 231.2v7.9M396.7 230.4a.79 .79 0 0 0-.8 .8M396.7 230.4h23.8M396.7 239.9h23.8M420.5 230.4a.79 .79 0 0 1 .8 .8v7.9a.79 .79 0 0 1-.8 .8M395.9 251.8a.76 .76 0 0 1 .8-.8h23.8a.79 .79 0 0 1 .8 .8v11.1a.79 .79 0 0 1-.8 .8h-23.8a.83 .83 0 0 1-.8-.8M395.9 241.5a.79 .79 0 0 1 .8-.8h23.8a.79 .79 0 0 1 .8 .8v7.9a.79 .79 0 0 1-.8 .8h-23.8a.79 .79 0 0 1-.8-.8M395.9 241.5v7.9M395.9 251.8v11.1"/>
<path d="M395.9 265.3a.79 .79 0 0 1 .8-.8h23.8a.79 .79 0 0 1 .8 .8v11.1a.79 .79 0 0 1-.8 .8h-23.8a.79 .79 0 0 1-.8-.8M395.9 265.3v11.1"/>
</g>
<text font-size="6.7" x="400.9" y="274.4">A4.0.</text>
<g font-size="4.4">
<text x="420.9" y="169.3" transform="rotate(-90 420.9 169.3)">1,635</text>
<text x="403.5" y="197.8" transform="rotate(-90 403.5 197.8)">CrossMod_Keeneland_R</text>
<text x="412.2" y="197.8" transform="rotate(-90 412.2 197.8)">CrossMod-3258-32-1_Keeneland_R</text>
<text x="420.9" y="197.8" transform="rotate(-90 420.9 197.8)">32' x 58'</text>
<text x="398.7" y="227.6">9/28/2023</text>
<text x="401.8" y="236.7">1/8&quot;=1'</text>
<text x="398.2" y="260.2">SALESLIT</text>
</g>
<g font-size="4">
<text x="184.1" y="165.1">DRY</text>
<text x="191.2" y="165.1">WASH</text>
</g>
<text font-size="3.3" x="396.7" y="247.9">CrossMod--3258-32-1_Keeneland_R</text>
<g font-size="2.2">
<text x="141.5" y="89.1">KITCHEN</text>
<text x="115" y="95.8">DINING</text>
<text x="187.9" y="95.8">BEDROOM 2</text>
<text x="222.5" y="95.7">BEDROOM 3</text>
<text x="267" y="95.8">BATH</text>
<text x="111.9" y="99.5">8'-9&quot; x 14'-2&quot;</text>
<text x="186.1" y="99.5">11'-0&quot; x 14'-2&quot;</text>
<text x="222.1" y="99.5">11'-0&quot; x 14'-2&quot;</text>
<text x="111.7" y="143">ON SITE</text>
<text x="146.3" y="143">LIVING ROOM</text>
<text x="185" y="139.5">F</text>
<text x="253.8" y="143.1">PRIMARY BEDROOM</text>
<text x="111.6" y="145.7">PORCH</text>
<text x="145.6" y="146.6">16'-9&quot; x 14'-2&quot;</text>
<text x="257.1" y="146.6">13'-4&quot; x 14'-2&quot;</text>
<text x="191.4" y="157.6">UTILITY</text>
<text x="231.4" y="165">BATH</text>
<text x="415.3" y="169.4" transform="rotate(-90 415.3 169.4)">MODEL SQ. FT.</text>
<text x="221.9" y="185.7">OPTIONAL</text>
<text x="221.8" y="191">DECK / PATIO</text>
<text x="221.9" y="188.4">ON-SITE</text>
<text x="170.8" y="201">ON SITE GARAGE</text>
<text x="397.9" y="198" transform="rotate(-90 397.9 198)">MODEL NAME</text>
<text x="406.6" y="198" transform="rotate(-90 406.6 198)">MODEL NO.</text>
<text x="415.4" y="198" transform="rotate(-90 415.4 198)">BOX SIZE</text>
<text x="396.5" y="222.1">DATE PRINTED</text>
<text x="396.6" y="232.4">SCALE</text>
<text x="396.5" y="242.7">PLAN NO.</text>
<text x="396.6" y="253">SHEET NAME</text>
<text x="396.6" y="266.5">SHEET NO.</text>
<text x="424.5" y="277.4" transform="rotate(-90 424.5 277.4)">File Path:B:\Architecture\CrossMod\DWG Files\3258_KEENELAND\CrossMod--3258-32-1_Keeneland_R.dwg, Last Saved By:Hutsella, Saved Date:9/28/2023 11:20 AM</text>
</g>
<text font-size="1.8" x="277.6" y="80.6" transform="rotate(90 277.6 80.6)">S-6035</text>
<text font-size="1.7" x="194.3" y="140.8">W/H</text>
<text font-size="1.1" x="396.7" y="239.5">* UNLESS OTHERWISE NOTED</text>
</svg>
